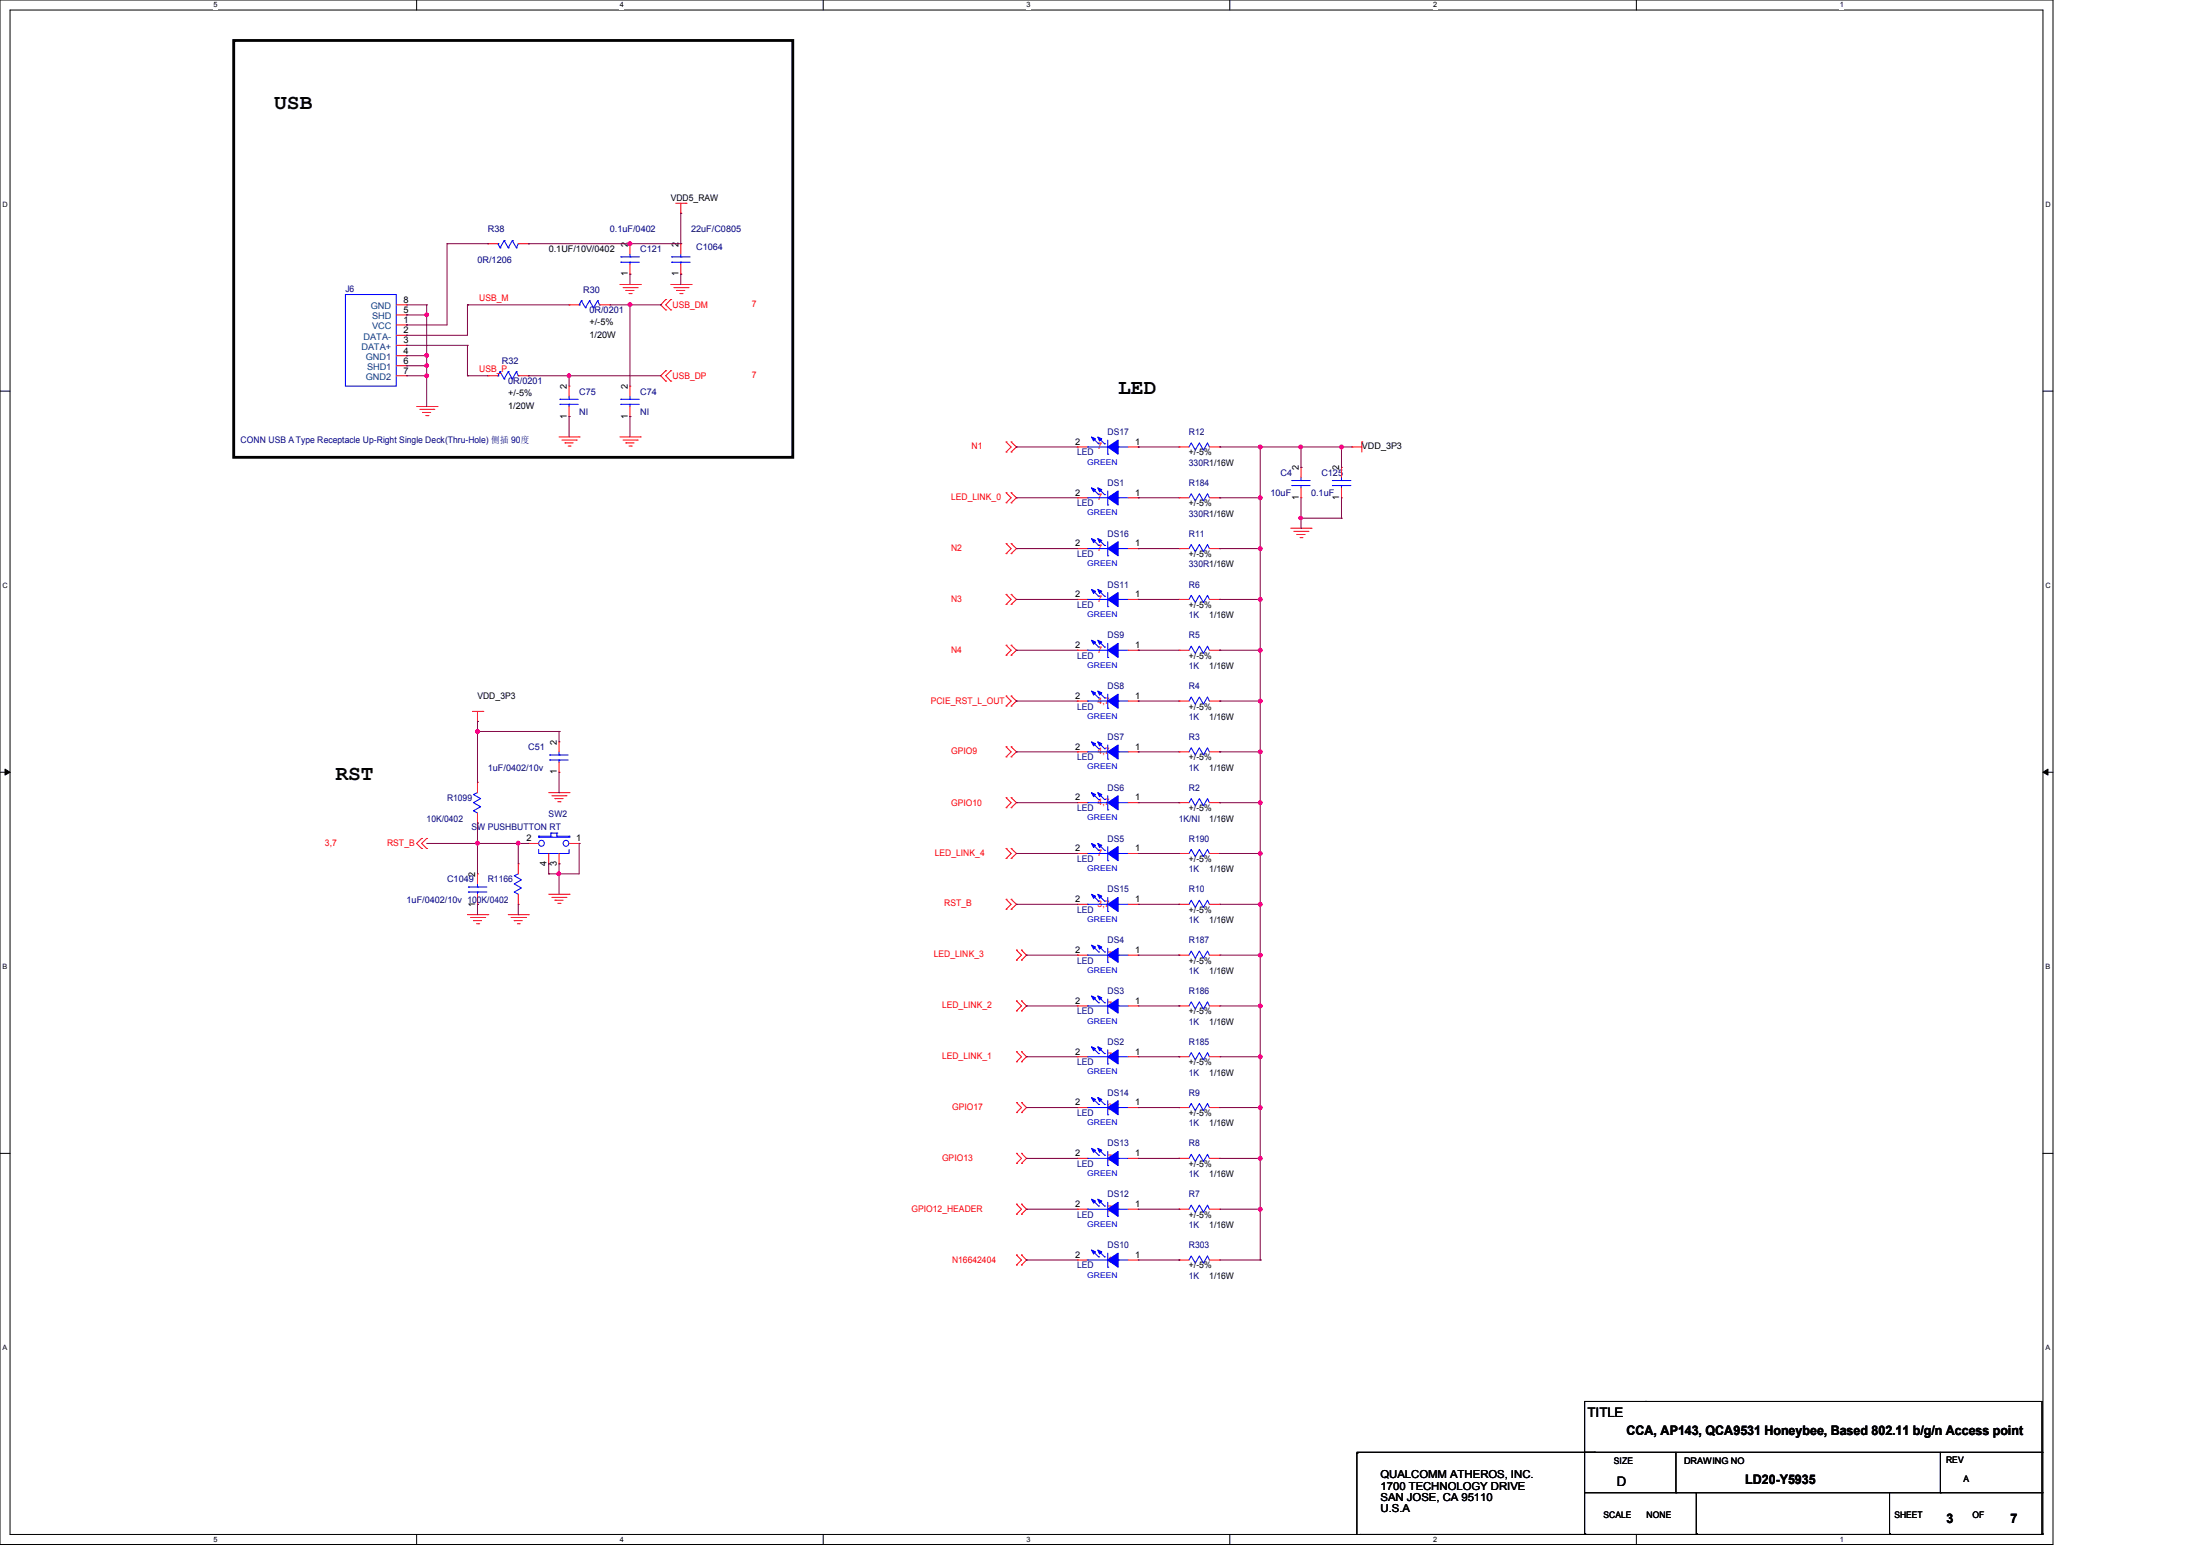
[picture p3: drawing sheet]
<svg xmlns="http://www.w3.org/2000/svg" width="297mm" height="210mm" viewBox="0 0 297 210" stroke-linecap="round" stroke-linejoin="round" font-family="sans-serif">
<path d="M0 0h277v208.4h-277zM1.4 1.4h274.3v205.7h-274.3z" fill="none" stroke="#000" stroke-width=".13"/>
<g fill="#fff">
<path d="M28.8 .1h.5v1.1h-.5z"/>
<path d="M28.8 207.2h.5v1.1h-.5z"/>
</g>
<path d="M56.2 0v1.4M56.2 207.1v1.3" fill="none" stroke="#000" stroke-width=".13"/>
<g fill="#fff">
<path d="M83.7 .1h.5v1.1h-.5z"/>
<path d="M83.7 207.2h.5v1.1h-.5z"/>
</g>
<path d="M111.1 0v1.4M111.1 207.1v1.3" fill="none" stroke="#000" stroke-width=".13"/>
<g fill="#fff">
<path d="M138.5 .1h.6v1.1h-.6z"/>
<path d="M138.5 207.2h.6v1.1h-.6z"/>
</g>
<path d="M165.9 0v1.4M165.9 207.1v1.3" fill="none" stroke="#000" stroke-width=".13"/>
<g fill="#fff">
<path d="M193.4 .1h.5v1.1h-.5z"/>
<path d="M193.4 207.2h.5v1.1h-.5z"/>
</g>
<path d="M220.8 0v1.4M220.8 207.1v1.3" fill="none" stroke="#000" stroke-width=".13"/>
<g fill="#fff">
<path d="M248.2 .1h.6v1.1h-.6z"/>
<path d="M248.2 207.2h.6v1.1h-.6z"/>
<path d="M.3 27.1h.8v1.1h-.8z"/>
<path d="M276 27.1h.7v1.1h-.7z"/>
<path d="M.3 78.5h.8v1.1h-.8z"/>
<path d="M276 78.5h.7v1.1h-.7z"/>
</g>
<path d="M0 52.8h1.4M275.7 52.8h1.3" fill="none" stroke="#000" stroke-width=".13"/>
<g fill="#fff">
<path d="M.3 129.9h.7v1.1h-.7z"/>
<path d="M276 129.9h.6v1.1h-.6z"/>
</g>
<path d="M0 104.2h1.4M275.7 104.2h1.3" fill="none" stroke="#000" stroke-width=".13"/>
<path d="M.7 103.8l.7 .4-.7 .4zM275.7 104.2l.7-.4v.8z" fill="#000" stroke="#000" stroke-width=".13"/>
<g fill="#fff">
<path d="M.3 181.4h.7v1.1h-.7z"/>
<path d="M276 181.4h.6v1.1h-.6z"/>
</g>
<g fill="none" stroke="#000" stroke-width=".13">
<path d="M0 155.7h1.4M275.7 155.7h1.3M183.1 196.1h.1M183.1 196h92.4M183.1 196.1v11M215.2 196h.1M222 189.1h.1M226.1 196v5.5M261.8 196v5.5M275.5 196h.1M183.5 207.1h.1M183.5 207.1h92.2"/>
<path d="M213.8 207h.1M213.8 207v-17.9h61.7v17.9M213.8 201.5h61.7M214 207.1h.1M226.1 201.5h.1M228.9 207h.1M228.9 201.5v5.5M255 207h.1M255 201.5v5.5M261.8 201.5h.1M275.5 207h.1M275.5 201.5h.1"/>
</g>
<path d="M31.5 5.5h75.5v56.2h-75.5z" fill="none" stroke="#000" stroke-width=".38"/>
<g fill="none" stroke="#f00" stroke-width=".13">
<path d="M65.8 32.9h.1M65.8 32.9h1.4M69.9 32.9h1.4M71.3 32.9h.1M83.7 38.4h2.7M84.1 38.8h1.9M84.5 39.2h.1M84.5 39.2h1.1M84.9 39.6h.3M85 37h.1M85 32.9h.1M85 32.9v1.4"/>
<path d="M85 35.6v1.4M85.2 39.6h.1M86 38.8h.1M86.4 38.4h.1M90.5 38.4h2.8M90.9 38.8h1.9M91.2 27.4h1.4M91.3 39.2h.1M91.3 39.2h1.1M91.7 39.6h.3M91.9 28.8h.1M91.9 37h.1"/>
<path d="M91.9 32.9h.1M91.9 27.4v1.4M91.9 32.9v1.4M91.9 35.6v1.4M92 39.6h.1M92.6 27.4h.1M92.8 38.8h.1M93.3 38.4h.1M53.5 50.7h1.4M53.5 41.1h1.4M53.5 43.9h1.4M53.5 46.6h1.4"/>
<path d="M53.5 45.3h1.4M53.5 48h1.4M53.5 42.5h1.4M53.5 49.4h1.4M54.9 43.9h.1M54.9 46.6h.1M54.9 45.3h.1M54.9 48h.1M54.9 42.5h.1M54.9 49.4h.1M54.9 50.7h.1M54.9 41.1h.1"/>
<path d="M56.2 54.9h2.8M56.6 55.2h1.9M57 55.7h.1M57 55.7h1.1M57.4 56.1h.3M57.7 56.1h.1M58.5 55.2h.1M59 54.9h.1M65.8 50.7h.1M65.8 50.7h1.4M69.9 50.7h1.4M71.3 50.7h.1"/>
<path d="M75.4 59h2.7M75.8 59.4h2M76.2 59.8h.1M76.2 59.8h1.1M76.8 56.2h.1M76.8 52.1h.1M76.8 41.1h.1M76.8 52.1v1.4M76.8 54.9v1.3M76.8 41.1h1.3M77.8 59.4h.1M78.1 59h.1"/>
<path d="M80.9 41.1h1.4M82.3 41.1h.1M83.7 59h2.7M84.1 59.4h1.9M84.5 59.8h.1M84.5 59.8h1.1M85 56.2h.1M85 52.1h.1M85 52.1v1.4M85 54.9v1.3M86 59.4h.1M86.4 59h.1"/>
<path d="M89.8 40.4h.1M89.8 41.8h.1M89.8 50h.1M89.8 51.4h.1M89.8 40.4l-.6 .7 .6 .7M89.8 50l-.6 .7 .6 .7M90.5 41.8h.1M90.5 40.4h.1M90.5 51.4h.1M90.5 50h.1M90.5 40.4l-.7 .7 .7 .7M90.5 50l-.7 .7 .7 .7"/>
<path d="M135.8 59.6h.1M135.8 59.6l.6 .7-.6 .7M136.4 59.6h.1M136.4 59.6l.8 .7-.8 .7M183.8 59.6h.1M183.8 59.6v1.4M76.7 60.2h.2M76.9 60.2h.1M84.9 60.2h.3M85.2 60.2h.1M135.8 61h.1M135.8 66.5h.1"/>
<path d="M135.8 67.9h.1M135.8 73.4h.1M135.8 74.7h.1M135.8 66.5l.6 .7-.6 .7M135.8 73.4l.6 .6-.6 .7M136.4 61h.1M136.4 67.9h.1M136.4 66.5h.1M136.4 74.7h.1M136.4 73.4h.1M136.4 66.5l.8 .7-.8 .7M136.4 73.4l.8 .6-.8 .7"/>
<path d="M145.4 67.2h.1M145.4 60.3h.1M145.4 74h.1M145.4 60.3h1.3M145.4 67.2h1.3M145.4 74h1.3M152.2 60.3h1.4M152.2 67.2h1.4M152.2 74h1.4M153.6 67.2h.1M153.6 60.3h.1M153.6 74h.1"/>
<path d="M159.1 74h.1M159.1 60.3h.1M159.1 67.2h.1M159.1 60.3h1.3M159.1 67.2h1.3M159.1 74h1.3M163.2 60.3h1.4M163.2 67.2h1.4M163.2 74h1.4M164.6 74h.1M164.6 60.3h.1M164.6 67.2h.1"/>
<path d="M174.2 71.3h2.7M174.6 71.7h1.9M175 72.1h.1M175 72.1h1.1M175.4 72.6h.3M175.6 67.2h.1M175.6 63.1h.1M175.6 63.1v1.3M175.6 65.8v1.4M175.7 72.6h.1M176.5 71.7h.1M176.9 71.3h.1"/>
<path d="M181 67.2h.1M181 63.1h.1M181 63.1v1.3M181 65.8v1.4M182.4 60.3h.1M182.4 60.3h1.4M63.8 96h1.4M64.4 97.4h.1M64.4 96v1.4M65.2 96h.1M135.8 80.2h.1M135.8 81.6h.1"/>
<path d="M135.8 87.1h.1M135.8 88.4h.1M135.8 95.3h.1M135.8 93.9h.1M135.8 80.2l.6 .7-.6 .7M135.8 87.1l.6 .7-.6 .6M135.8 93.9l.6 .7-.6 .7M136.4 81.6h.1M136.4 80.2h.1M136.4 88.4h.1M136.4 87.1h.1M136.4 93.9h.1"/>
<path d="M136.4 95.3h.1M136.4 80.2l.8 .7-.8 .7M136.4 87.1l.8 .7-.8 .6M136.4 93.9l.8 .7-.8 .7M145.4 80.9h.1M145.4 94.6h.1M145.4 87.8h.1M145.4 94.6h1.3M145.4 80.9h1.3M145.4 87.8h1.3M152.2 94.6h1.4M152.2 80.9h1.4"/>
<path d="M152.2 87.8h1.4M153.6 80.9h.1M153.6 94.6h.1M153.6 87.8h.1M159.1 94.6h.1M159.1 87.8h.1M159.1 80.9h.1M159.1 94.6h1.3M159.1 80.9h1.3M159.1 87.8h1.3M163.2 94.6h1.4M163.2 80.9h1.4"/>
<path d="M163.2 87.8h1.4M164.6 94.6h.1M164.6 87.8h.1M164.6 80.9h.1M56.9 113.2h.1M56.9 114.5h.1M56.9 113.2l-.7 .6 .7 .7M57.6 113.2h.1M57.6 114.5h.1M57.6 113.2l-.7 .6 .7 .7M64.4 105.6h.1M64.4 111.1h.1"/>
<path d="M64.4 117.9h.1M64.4 105.6v1.4M64.4 109.7v1.4M64.4 117.9v1.4M69.9 116.6h.1M69.9 116.6v1.3M71.3 113.8h.1M71.3 113.8h1.4M74 116.6h.1M74 107h2.8M74 115.2v1.4M74.5 107.4h1.9"/>
<path d="M74.9 107.8h.1M74.9 107.8h1.1M75.3 108.2h.3M75.4 116.6h.1M75.4 104.2h.1M75.4 100.1h.1M75.4 100.1v1.4M75.4 102.9v1.3M75.4 115.2v1.4M75.6 108.2h.1M76.4 107.4h.1M76.8 107h.1"/>
<path d="M76.8 113.8h1.3M78.1 113.8h.1M135.8 100.8h.1M135.8 102.2h.1M135.8 109h.1M135.8 107.7h.1M135.8 114.5h.1M135.8 115.9h.1M135.8 100.8l.6 .7-.6 .7M135.8 107.7l.6 .6-.6 .7M135.8 114.5l.6 .7-.6 .7M136.4 102.2h.1"/>
<path d="M136.4 100.8h.1M136.4 107.7h.1M136.4 109h.1M136.4 115.9h.1M136.4 114.5h.1M136.4 100.8l.8 .7-.8 .7M136.4 107.7l.8 .6-.8 .7M136.4 114.5l.8 .7-.8 .7M145.4 108.3h.1M145.4 101.5h.1M145.4 115.2h.1M145.4 108.3h1.3"/>
<path d="M145.4 101.5h1.3M145.4 115.2h1.3M152.2 108.3h1.4M152.2 101.5h1.4M152.2 115.2h1.4M153.6 108.3h.1M153.6 101.5h.1M153.6 115.2h.1M159.1 101.5h.1M159.1 108.3h.1M159.1 115.2h.1M159.1 108.3h1.3"/>
<path d="M159.1 101.5h1.3M159.1 115.2h1.3M163.2 108.3h1.4M163.2 101.5h1.4M163.2 115.2h1.4M164.6 101.5h.1M164.6 108.3h.1M164.6 115.2h.1M63.1 123.4h2.7M63.5 123.8h1.9M63.9 124.2h.1M63.9 124.2h1.1"/>
<path d="M64.3 124.7h.3M64.4 122h.1M64.4 120.7v1.3M64.6 124.7h.1M65.4 123.8h.1M65.8 123.4h.1M68.6 123.4h2.7M69 123.8h1.9M69.4 124.2h.1M69.4 124.2h1.1M69.8 124.7h.3M69.9 122h.1"/>
<path d="M69.9 120.7v1.3M70.1 124.7h.1M70.9 123.8h.1M71.3 123.4h.1M74 120.7h2.8M74.5 121.1h1.9M74.9 121.5h.1M74.9 121.5h1.1M75.3 121.9h.3M75.6 121.9h.1M76.4 121.1h.1M76.8 120.7h.1"/>
<path d="M135.8 121.4h.1M135.8 122.7h.1M135.8 121.4l.6 .6-.6 .7M136.4 122.7h.1M136.4 121.4h.1M136.4 121.4l.8 .6-.8 .7M137.2 128.2h.1M137.2 129.6h.1M137.2 135.1h.1M137.2 136.4h.1M137.2 128.2l.6 .7-.6 .7M137.2 135.1l.6 .7-.6 .6"/>
<path d="M137.8 129.6h.1M137.8 128.2h.1M137.8 136.4h.1M137.8 135.1h.1M137.8 128.2l.7 .7-.7 .7M137.8 135.1l.7 .7-.7 .6M145.4 122h.1M145.4 135.8h.1M145.4 128.9h.1M145.4 122h1.3M145.4 135.8h1.3M145.4 128.9h1.3"/>
<path d="M152.2 122h1.4M152.2 135.8h1.4M152.2 128.9h1.4M153.6 122h.1M153.6 135.8h.1M153.6 128.9h.1M159.1 135.8h.1M159.1 128.9h.1M159.1 122h.1M159.1 122h1.3M159.1 135.8h1.3M159.1 128.9h1.3"/>
<path d="M163.2 122h1.4M163.2 135.8h1.4M163.2 128.9h1.4M164.6 135.8h.1M164.6 128.9h.1M164.6 122h.1M137.2 141.9h.1M137.2 143.3h.1M137.2 148.8h.1M137.2 150.2h.1M137.2 155.7h.1M137.2 157h.1"/>
<path d="M137.2 141.9l.6 .7-.6 .7M137.2 148.8l.6 .7-.6 .7M137.2 155.7l.6 .6-.6 .7M137.8 143.3h.1M137.8 141.9h.1M137.8 150.2h.1M137.8 148.8h.1M137.8 157h.1M137.8 155.7h.1M137.8 141.9l.7 .7-.7 .7M137.8 148.8l.7 .7-.7 .7M137.8 155.7l.7 .6-.7 .7"/>
<path d="M145.4 149.5h.1M145.4 156.3h.1M145.4 142.6h.1M145.4 149.5h1.3M145.4 156.3h1.3M145.4 142.6h1.3M152.2 149.5h1.4M152.2 156.3h1.4M152.2 142.6h1.4M153.6 149.5h.1M153.6 156.3h.1M153.6 142.6h.1"/>
<path d="M159.1 149.5h.1M159.1 156.3h.1M159.1 142.6h.1M159.1 149.5h1.3M159.1 156.3h1.3M159.1 142.6h1.3M163.2 149.5h1.4M163.2 156.3h1.4M163.2 142.6h1.4M164.6 149.5h.1M164.6 156.3h.1M164.6 142.6h.1"/>
<path d="M137.2 162.5h.1M137.2 163.9h.1M137.2 169.4h.1M137.2 170.7h.1M137.2 162.5l.6 .7-.6 .7M137.2 169.4l.6 .7-.6 .6M137.8 163.9h.1M137.8 162.5h.1M137.8 170.7h.1M137.8 169.4h.1M137.8 162.5l.7 .7-.7 .7M137.8 169.4l.7 .7-.7 .6"/>
<path d="M145.4 170.1h.1M145.4 163.2h.1M145.4 170.1h1.3M145.4 163.2h1.3M152.2 170.1h1.4M152.2 163.2h1.4M153.6 170.1h.1M153.6 163.2h.1M159.1 170.1h.1M159.1 163.2h.1M159.1 170.1h1.3M159.1 163.2h1.3"/>
<path d="M163.2 170.1h1.4M163.2 163.2h1.4M164.6 170.1h.1M164.6 163.2h.1"/>
</g>
<g fill="none" stroke="#00f" stroke-width=".13">
<path d="M46.6 39.8h6.9v12.3h-6.9zM67.2 32.9h.1M67.2 32.9l.3 .5M67.5 33.4h.1M68 32.5h.1M68 32.5l-.5 .9M68 32.5l.6 .9M68.6 33.4h.1M69.1 32.5h.1M69.1 32.5l-.5 .9M69.1 32.5l.6 .9M69.7 33.4h.1"/>
<path d="M69.9 32.9h.1M69.9 32.9l-.2 .5M83.8 34.7h.1M83.8 35.4h.1M83.8 34.7h2.5M83.8 35.4h2.5M85 35.4h.1M85 34.7h.1M85 34.3v.4M85 35.4v.2M90.6 34.7h.1M90.6 35.4h.1"/>
<path d="M90.6 34.7h2.5M90.6 35.4h2.5M91.9 35.4h.1M91.9 34.7h.1M91.9 34.3v.4M91.9 35.4v.2M67.2 50.7h.1M67.5 50.2h.1M67.5 50.2l-.3 .5M67.5 50.2l.5 .9M68 51.1h.1M68.6 50.2h.1"/>
<path d="M68.6 50.2l-.6 .9M68.6 50.2l.5 .9M69.1 51.1h.1M69.7 50.2h.1M69.7 50.2l-.6 .9M69.7 50.2l.2 .5M69.9 50.7h.1M75.6 53.9h.1M75.6 54.6h.1M75.6 53.9h2.4M75.6 54.6h2.4M76.8 54.6h.1"/>
<path d="M76.8 53.9h.1M76.8 53.5v.4M76.8 54.6v.3M78.1 41.1h.1M78.4 40.6h.1M78.4 40.6l-.3 .5M78.4 40.6l.6 .9M79 41.5h.1M79.5 40.6h.1M79.5 40.6l-.5 .9M79.5 40.6l.6 .9M80.1 41.5h.1"/>
<path d="M80.6 40.6h.1M80.6 40.6l-.5 .9M80.6 40.6l.3 .5M80.9 41.1h.1M83.8 53.9h.1M83.8 54.6h.1M83.8 53.9h2.5M83.8 54.6h2.5M85 54.6h.1M85 53.9h.1M85 53.5v.4M85 54.6v.3"/>
<path d="M147.4 59.1l.9 .8M148.3 59.9h.1M148.3 59.1l.8 .8M149.1 59.9h.1M149.5 59.4v1.9M146.7 67.2h.1M146.7 60.3h.1M146.7 74h.1M146.7 67.2h2.8M146.7 60.3h2.8M146.7 74h2.8M147.4 79.7l.9 .8"/>
<path d="M147.4 66l.9 .8M147.4 72.8l.9 .8M148.3 66.8h.1M148.3 73.6h.1M148.3 79.7l.8 .8M148.3 66l.8 .8M148.3 72.8l.8 .8M149.1 66.8h.1M149.1 73.6h.1M149.5 68.2h.1M149.5 61.3h.1M149.5 75h.1"/>
<path d="M149.5 66.3v1.9M149.5 73.1v1.9M149.5 80v1.9M150.9 67.2h.1M150.9 60.3h.1M150.9 74h.1M150.9 67.2h1.3M150.9 60.3h1.3M150.9 74h1.3M160.4 74l.3-.5 .6 1 .5-1 .6 1 .5-1 .3 .5M160.4 60.3l.3-.5 .6 .9 .5-.9 .6 .9 .5-.9 .3 .5M160.4 67.2l.3-.6 .6 1 .5-1 .6 1 .5-1 .3 .6"/>
<path d="M174.3 64.9h.1M174.3 65.5h.1M174.3 64.9h2.5M174.3 65.5h2.5M175.6 65.5h.1M175.6 64.9h.1M175.6 64.4v.5M175.6 65.5v.3M179.8 64.9h.1M179.8 65.5h.1M179.8 64.9h2.5M179.8 65.5h2.5"/>
<path d="M181 65.5h.1M181 64.9h.1M181 64.4v.5M181 65.5v.3M146.7 80.9h.1M146.7 94.6h.1M146.7 87.8h.1M146.7 80.9h2.8M146.7 94.6h2.8M146.7 87.8h2.8M147.4 93.4l.9 .8M147.4 86.5l.9 .8"/>
<path d="M148.3 80.5h.1M148.3 94.2h.1M148.3 87.3h.1M148.3 93.4l.8 .8M148.3 86.5l.8 .8M149.1 80.5h.1M149.1 94.2h.1M149.1 87.3h.1M149.5 81.9h.1M149.5 95.6h.1M149.5 88.7h.1M149.5 86.8v1.9"/>
<path d="M149.5 93.7v1.9M150.9 80.9h.1M150.9 94.6h.1M150.9 87.8h.1M150.9 80.9h1.3M150.9 94.6h1.3M150.9 87.8h1.3M160.4 94.6l.3-.5 .6 .9 .5-.9 .6 .9 .5-.9 .3 .5M160.4 87.8l.3-.6 .6 1 .5-1 .6 1 .5-1 .3 .6M160.4 80.9l.3-.6 .6 1 .5-1 .6 1 .5-1 .3 .6M63.2 119.7h.1M63.2 119.7h2.5"/>
<path d="M64.4 107l-.5 .2 1 .6-1 .5 1 .6-1 .5 .5 .3M64.4 119.7h.1M64.4 119.3v.4M69.9 117.9l-.5 .3 1 .5-1 .6 1 .5-1 .6 .5 .3M72.7 113h.1M72.7 112.9h.1M72.7 114.6v.6h4.1v-.6M72.7 113h4.1M72.7 112.9v.1M72.7 112.9h1.6M74.2 101.9h.1M74.2 102.6h.1"/>
<path d="M74.2 101.9h2.5M74.2 102.6h2.5M74.3 112.9h.1M74.3 112.4h.1M74.3 112.4v.5M74.3 112.4h.8M75.1 112.4h.1M75.1 112.9h.1M75.1 112.9h1.7M75.1 112.4v.5M75.4 102.6h.1M75.4 101.9h.1"/>
<path d="M75.4 101.5v.4M75.4 102.6v.3M76.8 112.9h.1M76.8 113h.1M76.8 112.9v.1M146.7 108.3h.1M146.7 101.5h.1M146.7 115.2h.1M146.7 108.3h2.8M146.7 101.5h2.8M146.7 115.2h2.8M147.4 107.1l.9 .8"/>
<path d="M147.4 100.2l.9 .8M147.4 114l.9 .8M148.3 107.9h.1M148.3 101h.1M148.3 114.8h.1M148.3 107.1l.8 .8M148.3 100.2l.8 .8M148.3 114l.8 .8M149.1 107.9h.1M149.1 101h.1M149.1 114.8h.1M149.5 109.3h.1"/>
<path d="M149.5 102.4h.1M149.5 116.2h.1M149.5 100.5v1.9M149.5 107.4v1.9M149.5 114.3v1.9M150.9 108.3h.1M150.9 101.5h.1M150.9 115.2h.1M150.9 108.3h1.3M150.9 101.5h1.3M150.9 115.2h1.3M160.4 101.5l.3-.6 .6 1 .5-1 .6 1 .5-1 .3 .6"/>
<path d="M160.4 108.3l.3-.5 .6 1 .5-1 .6 1 .5-1 .3 .5M160.4 115.2l.3-.6 .6 1 .5-1 .6 1 .5-1 .3 .6M63.2 120.4h.1M63.2 120.4h2.5M64.4 120.4h.1M64.4 120.4v.3M146.7 122h.1M146.7 135.8h.1M146.7 128.9h.1M146.7 122h2.8M146.7 135.8h2.8M146.7 128.9h2.8"/>
<path d="M147.4 120.8l.9 .8M147.4 134.5l.9 .8M147.4 127.7l.9 .8M148.3 121.6h.1M148.3 135.3h.1M148.3 128.5h.1M148.3 120.8l.8 .8M148.3 134.5l.8 .8M148.3 127.7l.8 .8M149.1 121.6h.1M149.1 135.3h.1M149.1 128.5h.1"/>
<path d="M149.5 123h.1M149.5 136.7h.1M149.5 129.9h.1M149.5 121.1v1.9M149.5 128v1.9M149.5 134.8v1.9M150.9 122h.1M150.9 135.8h.1M150.9 128.9h.1M150.9 122h1.3M150.9 135.8h1.3M150.9 128.9h1.3"/>
<path d="M160.4 135.8l.3-.6 .6 1 .5-1 .6 1 .5-1 .3 .6M160.4 128.9l.3-.5 .6 .9 .5-.9 .6 .9 .5-.9 .3 .5M160.4 122l.3-.5 .6 1 .5-1 .6 1 .5-1 .3 .5M146.7 149.5h.1M146.7 156.3h.1M146.7 142.6h.1M146.7 149.5h2.8M146.7 156.3h2.8M146.7 142.6h2.8M147.4 148.3l.9 .8M147.4 155.1l.9 .8M147.4 141.4l.9 .8"/>
<path d="M148.3 149.1h.1M148.3 155.9h.1M148.3 142.2h.1M148.3 148.3l.8 .8M148.3 155.1l.8 .8M148.3 141.4l.8 .8M149.1 149.1h.1M149.1 155.9h.1M149.1 142.2h.1M149.5 150.5h.1M149.5 157.3h.1M149.5 143.6h.1"/>
<path d="M149.5 141.7v1.9M149.5 148.5v2M149.5 155.4v1.9M150.9 149.5h.1M150.9 156.3h.1M150.9 142.6h.1M150.9 149.5h1.3M150.9 156.3h1.3M150.9 142.6h1.3M160.4 149.5l.3-.6 .6 1 .5-1 .6 1 .5-1 .3 .6M160.4 156.3l.3-.5 .6 1 .5-1 .6 1 .5-1 .3 .5M160.4 142.6l.3-.5 .6 .9 .5-.9 .6 .9 .5-.9 .3 .5"/>
<path d="M146.7 170.1h.1M146.7 163.2h.1M146.7 170.1h2.8M146.7 163.2h2.8M147.4 168.8l.9 .8M147.4 162l.9 .8M148.3 169.6h.1M148.3 162.8h.1M148.3 168.8l.8 .8M148.3 162l.8 .8M149.1 169.6h.1M149.1 162.8h.1"/>
<path d="M149.5 171h.1M149.5 164.2h.1M149.5 162.3v1.9M149.5 169.1v1.9M150.9 170.1h.1M150.9 163.2h.1M150.9 170.1h1.3M150.9 163.2h1.3M160.4 170.1l.3-.6 .6 1 .5-1 .6 1 .5-1 .3 .6M160.4 163.2l.3-.6 .6 1 .5-1 .6 1 .5-1 .3 .6"/>
<circle cx="73.1" cy="113.8" r=".39"/>
<circle cx="76.4" cy="113.8" r=".39"/>
</g>
<g fill="#00f" stroke="#00f" stroke-width=".13">
<path d="M149.5 149.5l1.4-1v2z" fill-rule="evenodd"/>
<path d="M147.3 148.1l.5 .3-.2 .3z" fill-rule="evenodd"/>
<path d="M148.1 148.1l.6 .3-.3 .3z" fill-rule="evenodd"/>
<path d="M149.5 80.9l1.4-.9v1.9z" fill-rule="evenodd"/>
<path d="M147.3 79.5l.5 .3-.2 .3z" fill-rule="evenodd"/>
<path d="M148.1 79.5l.6 .3-.3 .3z" fill-rule="evenodd"/>
<path d="M149.5 170.1l1.4-1v1.9z" fill-rule="evenodd"/>
<path d="M147.3 168.7l.5 .3-.2 .2z" fill-rule="evenodd"/>
<path d="M148.1 168.7l.6 .3-.3 .2z" fill-rule="evenodd"/>
<path d="M149.5 94.6l1.4-.9v1.9z" fill-rule="evenodd"/>
<path d="M147.3 93.3l.5 .2-.2 .3z" fill-rule="evenodd"/>
<path d="M148.1 93.3l.6 .2-.3 .3z" fill-rule="evenodd"/>
<path d="M149.5 163.2l1.4-.9v1.9z" fill-rule="evenodd"/>
<path d="M147.3 161.8l.5 .3-.2 .3z" fill-rule="evenodd"/>
<path d="M148.1 161.8l.6 .3-.3 .3z" fill-rule="evenodd"/>
<path d="M149.5 108.3l1.4-.9v1.9z" fill-rule="evenodd"/>
<path d="M147.3 107l.5 .2-.2 .3z" fill-rule="evenodd"/>
<path d="M148.1 107l.6 .2-.3 .3z" fill-rule="evenodd"/>
<path d="M149.5 67.2l1.4-.9v1.9z" fill-rule="evenodd"/>
<path d="M147.3 65.8l.5 .3-.2 .3z" fill-rule="evenodd"/>
<path d="M148.1 65.8l.6 .3-.3 .3z" fill-rule="evenodd"/>
<path d="M149.5 60.3l1.4-.9v1.9z" fill-rule="evenodd"/>
<path d="M147.3 59l.5 .2-.2 .3z" fill-rule="evenodd"/>
<path d="M148.1 59l.6 .2-.3 .3z" fill-rule="evenodd"/>
<path d="M149.5 122l1.4-.9v1.9z" fill-rule="evenodd"/>
<path d="M147.3 120.7l.5 .2-.2 .3z" fill-rule="evenodd"/>
<path d="M148.1 120.7l.6 .2-.3 .3z" fill-rule="evenodd"/>
<path d="M149.5 156.3l1.4-.9v1.9z" fill-rule="evenodd"/>
<path d="M147.3 155l.5 .2-.2 .3z" fill-rule="evenodd"/>
<path d="M148.1 155l.6 .2-.3 .3z" fill-rule="evenodd"/>
<path d="M149.5 101.5l1.4-1v1.9z" fill-rule="evenodd"/>
<path d="M147.3 100.1l.5 .3-.2 .3z" fill-rule="evenodd"/>
<path d="M148.1 100.1l.6 .3-.3 .3z" fill-rule="evenodd"/>
<path d="M149.5 135.8l1.4-1v1.9z" fill-rule="evenodd"/>
<path d="M147.3 134.4l.5 .3-.2 .3z" fill-rule="evenodd"/>
<path d="M148.1 134.4l.6 .3-.3 .3z" fill-rule="evenodd"/>
<path d="M149.5 74l1.4-.9v1.9z" fill-rule="evenodd"/>
<path d="M147.3 72.7l.5 .2-.2 .3z" fill-rule="evenodd"/>
<path d="M148.1 72.7l.6 .2-.3 .3z" fill-rule="evenodd"/>
<path d="M149.5 87.8l1.4-1v1.9z" fill-rule="evenodd"/>
<path d="M147.3 86.4l.5 .3-.2 .3z" fill-rule="evenodd"/>
<path d="M148.1 86.4l.6 .3-.3 .3z" fill-rule="evenodd"/>
<path d="M149.5 142.6l1.4-.9v1.9z" fill-rule="evenodd"/>
<path d="M147.3 141.3l.5 .2-.2 .3z" fill-rule="evenodd"/>
<path d="M148.1 141.3l.6 .2-.3 .3z" fill-rule="evenodd"/>
<path d="M149.5 115.2l1.4-.9v1.9z" fill-rule="evenodd"/>
<path d="M147.3 113.8l.5 .3-.2 .3z" fill-rule="evenodd"/>
<path d="M148.1 113.8l.6 .3-.3 .3z" fill-rule="evenodd"/>
<path d="M149.5 128.9l1.4-.9v1.9z" fill-rule="evenodd"/>
<path d="M147.3 127.6l.5 .2-.2 .3z" fill-rule="evenodd"/>
<path d="M148.1 127.6l.6 .2-.3 .3z" fill-rule="evenodd"/>
</g>
<g fill="none" stroke="#800040" stroke-width=".13">
<path d="M60.3 32.9h.1M60.3 32.9v11h-5.4M60.3 32.9h5.5M65.8 32.9h.1M71.3 32.9h.1M71.3 32.9h20.6M85 37h.1M85 37v1.4M91.9 28.8h.1M91.9 37h.1M91.9 32.9h.1M91.9 28.8v4.1"/>
<path d="M91.9 37v1.4M54.9 45.3h.1M54.9 46.6h.1M54.9 42.5h.1M54.9 48h.1M54.9 49.4h.1M54.9 43.9h.1M54.9 46.6h8.2M54.9 42.5h2.7M54.9 48h2.7M54.9 49.4h2.7M54.9 41.1h2.7"/>
<path d="M54.9 50.7h2.7M57.6 48h.1M57.6 42.5h.1M57.6 50.7h.1M57.6 49.4h.1M57.6 41.1h.1M57.6 41.1v13.8M63.1 41.1h.1M63.1 46.6h.1M63.1 50.7h.1M63.1 41.1v4.2h-8.2M63.1 46.6v4.1"/>
<path d="M63.1 41.1h13.7M63.1 50.7h2.7M71.3 50.7h.1M71.3 50.7h17.9M76.8 56.2h.1M76.8 50.7h.1M76.8 50.7v1.4M76.8 56.2v2.8M82.3 41.1h6.9M85 41.1h.1M85 56.2h.1M85 41.1v11"/>
<path d="M85 56.2v2.8M89.2 41.1h.1M137.2 74h.1M137.2 67.2h.1M137.2 60.3h.1M137.2 60.3h8.2M137.2 74h8.2M137.2 67.2h8.2M153.6 74h.1M153.6 67.2h.1M153.6 60.3h.1M153.6 60.3h5.5"/>
<path d="M153.6 74h5.5M153.6 67.2h5.5M164.6 74h.1M164.6 67.2h.1M164.6 60.3h.1M164.6 60.3h17.8M164.6 74h5.5M164.6 67.2h5.5M170.1 74h.1M170.1 67.2h.1M170.1 60.3h.1M170.1 60.3v109.8"/>
<path d="M175.6 69.9h.1M175.6 63.1h.1M175.6 60.3h.1M175.6 71.3h.1M175.6 60.3v2.8M175.6 67.2v4.1M175.6 69.9h5.4M181 60.3h.1M181 69.9h.1M181 60.3v2.8M181 67.2v2.7M64.4 98.7h.1"/>
<path d="M64.4 97.4h.1M64.4 97.4v8.2M64.4 98.7h11M75.4 98.7h.1M75.4 98.7v1.4M137.2 94.6h.1M137.2 87.8h.1M137.2 80.9h.1M137.2 94.6h8.2M137.2 87.8h8.2M137.2 80.9h8.2M153.6 94.6h.1"/>
<path d="M153.6 87.8h.1M153.6 80.9h.1M153.6 94.6h5.5M153.6 87.8h5.5M153.6 80.9h5.5M164.6 94.6h.1M164.6 87.8h.1M164.6 80.9h.1M164.6 94.6h5.5M164.6 87.8h5.5M164.6 80.9h5.5M170.1 94.6h.1"/>
<path d="M170.1 87.8h.1M170.1 80.9h.1M57.6 113.8h13.7M64.4 113.8h.1M64.4 111.1h.1M64.4 111.1v6.8M69.9 113.8h.1M69.9 113.8v2.8M74 116.6h.1M74 117.9h.1M74 116.6v1.3M75.4 117.9h.1"/>
<path d="M75.4 116.6h.1M75.4 107h.1M75.4 104.2v2.8M75.4 116.6v4.1M78.1 113.8h.1M78.1 113.8v4.1h-4.1M137.2 101.5h.1M137.2 108.3h.1M137.2 115.2h.1M137.2 108.3h8.2M137.2 101.5h8.2M137.2 115.2h8.2"/>
<path d="M153.6 101.5h.1M153.6 108.3h5.5M153.6 101.5h5.5M153.6 115.2h5.5M159.1 108.3h.1M159.1 115.2h.1M164.6 108.3h.1M164.6 101.5h.1M164.6 108.3h5.5M164.6 101.5h5.5M164.6 115.2h5.5M170.1 101.5h.1"/>
<path d="M170.1 115.2h.1M170.1 108.3h.1M64.4 122h.1M64.4 122v1.4M69.9 123.4h.1M69.9 122v1.4M137.2 122h.1M137.2 122h8.2M138.5 128.9h.1M138.5 135.8h.1M138.5 128.9h6.9M138.5 135.8h6.9"/>
<path d="M153.6 122h5.5M153.6 128.9h5.5M153.6 135.8h5.5M159.1 122h.1M159.1 128.9h.1M159.1 135.8h.1M164.6 122h5.5M164.6 128.9h5.5M164.6 135.8h5.5M170.1 122h.1M170.1 128.9h.1M170.1 135.8h.1"/>
<path d="M138.5 142.6h.1M138.5 149.5h.1M138.5 156.3h.1M138.5 142.6h6.9M138.5 149.5h6.9M138.5 156.3h6.9M153.6 142.6h5.5M153.6 149.5h5.5M153.6 156.3h5.5M159.1 142.6h.1M159.1 149.5h.1M159.1 156.3h.1"/>
<path d="M164.6 142.6h5.5M164.6 149.5h5.5M164.6 156.3h5.5M170.1 142.6h.1M170.1 149.5h.1M170.1 156.3h.1M138.5 163.2h.1M138.5 170.1h.1M138.5 163.2h6.9M138.5 170.1h6.9M153.6 163.2h5.5M153.6 170.1h5.5"/>
<path d="M159.1 163.2h.1M159.1 170.1h.1M164.6 163.2h5.5M164.6 170.1h5.5M170.1 163.2h.1M170.1 170.1h.1"/>
</g>
<g fill="#f0f" stroke="#f0f" stroke-width=".13">
<circle cx="57.6" cy="49.4" r=".24"/>
<circle cx="57.6" cy="48" r=".25"/>
<circle cx="57.6" cy="50.7" r=".25"/>
<circle cx="76.8" cy="50.7" r=".24"/>
<circle cx="170.1" cy="108.3" r=".25"/>
<circle cx="170.1" cy="101.5" r=".25"/>
<circle cx="69.9" cy="113.8" r=".24"/>
<circle cx="64.4" cy="113.8" r=".25"/>
<circle cx="75.4" cy="117.9" r=".24"/>
<circle cx="64.4" cy="98.7" r=".25"/>
<circle cx="170.1" cy="94.6" r=".25"/>
<circle cx="170.1" cy="87.8" r=".25"/>
<circle cx="170.1" cy="80.9" r=".25"/>
<circle cx="170.1" cy="74" r=".25"/>
<circle cx="85" cy="32.9" r=".25"/>
<circle cx="85" cy="41.1" r=".25"/>
<circle cx="170.1" cy="67.2" r=".25"/>
<circle cx="170.1" cy="122" r=".25"/>
<circle cx="170.1" cy="115.2" r=".25"/>
<circle cx="170.1" cy="135.8" r=".25"/>
<circle cx="170.1" cy="128.9" r=".25"/>
<circle cx="170.1" cy="142.6" r=".25"/>
<circle cx="170.1" cy="149.5" r=".25"/>
<circle cx="170.1" cy="163.2" r=".25"/>
<circle cx="170.1" cy="156.3" r=".25"/>
<circle cx="57.6" cy="42.5" r=".24"/>
<circle cx="175.5" cy="60.3" r=".25"/>
<circle cx="170.1" cy="60.3" r=".25"/>
<circle cx="181" cy="60.3" r=".25"/>
<circle cx="175.5" cy="69.9" r=".24"/>
</g>
<g font-size="2.9">
<text x="37" y="14.7">USB</text>
<text x="150.9" y="53.1">LED</text>
<text x="45.3" y="105.3">RST</text>
</g>
<g font-size="1.8">
<text x="214.2" y="191.3">TITLE</text>
<text x="219.5" y="193.7">CCA, AP143, QCA9531 Honeybee, Based 802.11 b/g/n Access point</text>
<text x="218.2" y="200.5">D</text>
<text x="235.5" y="200.2">LD20-Y5935</text>
<text x="262.7" y="205.6">3</text>
<text x="271.3" y="205.6">7</text>
</g>
<g font-size="1.5">
<text x="186.3" y="199.5">QUALCOMM ATHEROS, INC.</text>
<text x="186.3" y="201">1700 TECHNOLOGY DRIVE</text>
<text x="186.3" y="202.6">SAN JOSE, CA 95110</text>
<text x="186.3" y="204.1">U.S.A</text>
</g>
<g font-size="1.2">
<text x="90.5" y="27.2">VDD5_RAW</text>
<text x="74" y="34">0.1UF/10V/0402</text>
<text x="84.7" y="33.3" transform="rotate(-90 84.7 33.3)">2</text>
<text x="91.6" y="33.3" transform="rotate(-90 91.6 33.3)">2</text>
<text x="54.4" y="40.9">8</text>
<text x="84.7" y="37.3" transform="rotate(-90 84.7 37.3)">1</text>
<text x="91.6" y="37.3" transform="rotate(-90 91.6 37.3)">1</text>
<text x="54.4" y="43.6">1</text>
<text x="54.4" y="46.3">3</text>
<text x="54.4" y="45">2</text>
<text x="54.4" y="47.7">4</text>
<text x="54.4" y="42.2">5</text>
<text x="79.5" y="43.9">+/-5%</text>
<text x="79.5" y="45.6">1/20W</text>
<text x="54.4" y="49.1">6</text>
<text x="54.4" y="50.4">7</text>
<text x="68.6" y="53.5">+/-5%</text>
<text x="76.5" y="52.5" transform="rotate(-90 76.5 52.5)">2</text>
<text x="84.7" y="52.5" transform="rotate(-90 84.7 52.5)">2</text>
<text x="68.6" y="55.2">1/20W</text>
<text x="76.5" y="56.5" transform="rotate(-90 76.5 56.5)">1</text>
<text x="84.7" y="56.5" transform="rotate(-90 84.7 56.5)">1</text>
<text x="145.1" y="60">2</text>
<text x="153.2" y="60">1</text>
<text x="160.4" y="61.5">+/-5%</text>
<text x="175.3" y="63.5" transform="rotate(-90 175.3 63.5)">2</text>
<text x="180.7" y="63.5" transform="rotate(-90 180.7 63.5)">2</text>
<text x="183.8" y="60.7">VDD_3P3</text>
<text x="145.1" y="66.9">2</text>
<text x="153.2" y="66.9">1</text>
<text x="160.4" y="68.3">+/-5%</text>
<text x="175.3" y="67.5" transform="rotate(-90 175.3 67.5)">1</text>
<text x="180.7" y="67.5" transform="rotate(-90 180.7 67.5)">1</text>
<text x="145.1" y="73.7">2</text>
<text x="153.2" y="73.7">1</text>
<text x="160.4" y="75.2">+/-5%</text>
<text x="145.1" y="80.6">2</text>
<text x="153.2" y="80.6">1</text>
<text x="160.4" y="82">+/-5%</text>
<text x="163.2" y="83.4">1/16W</text>
<text x="145.1" y="87.5">2</text>
<text x="153.2" y="87.5">1</text>
<text x="160.4" y="88.9">+/-5%</text>
<text x="64.4" y="94.4">VDD_3P3</text>
<text x="145.1" y="94.3">2</text>
<text x="153.2" y="94.3">1</text>
<text x="160.4" y="95.8">+/-5%</text>
<text x="163.2" y="90.3">1/16W</text>
<text x="75.1" y="100.5" transform="rotate(-90 75.1 100.5)">2</text>
<text x="145.1" y="101.2">2</text>
<text x="153.2" y="101.2">1</text>
<text x="163.2" y="97.2">1/16W</text>
<text x="75.1" y="104.5" transform="rotate(-90 75.1 104.5)">1</text>
<text x="160.4" y="102.6">+/-5%</text>
<text x="163.2" y="104">1/16W</text>
<text x="71" y="113.5">2</text>
<text x="77.8" y="113.5">1</text>
<text x="145.1" y="108">2</text>
<text x="153.2" y="108">1</text>
<text x="160.4" y="109.5">+/-5%</text>
<text x="163.2" y="110.9">1/16W</text>
<text x="64.1" y="118.3" transform="rotate(-90 64.1 118.3)">2</text>
<text x="73.7" y="116.8" transform="rotate(-90 73.7 116.8)">4</text>
<text x="75.1" y="116.8" transform="rotate(-90 75.1 116.8)">3</text>
<text x="145.1" y="114.9">2</text>
<text x="153.2" y="114.9">1</text>
<text x="160.4" y="116.3">+/-5%</text>
<text x="163.2" y="117.7">1/16W</text>
<text x="64.1" y="122.3" transform="rotate(-90 64.1 122.3)">1</text>
<text x="145.1" y="121.8">2</text>
<text x="153.2" y="121.8">1</text>
<text x="160.4" y="123.2">+/-5%</text>
<text x="163.2" y="124.6">1/16W</text>
<text x="145.1" y="128.6">2</text>
<text x="153.2" y="128.6">1</text>
<text x="160.4" y="130">+/-5%</text>
<text x="163.2" y="131.4">1/16W</text>
<text x="145.1" y="135.5">2</text>
<text x="153.2" y="135.5">1</text>
<text x="160.4" y="136.9">+/-5%</text>
<text x="145.1" y="142.3">2</text>
<text x="153.2" y="142.3">1</text>
<text x="160.4" y="143.8">+/-5%</text>
<text x="163.2" y="138.3">1/16W</text>
<text x="145.1" y="149.2">2</text>
<text x="153.2" y="149.2">1</text>
<text x="163.2" y="145.2">1/16W</text>
<text x="160.4" y="150.6">+/-5%</text>
<text x="163.2" y="152">1/16W</text>
<text x="145.1" y="156">2</text>
<text x="153.2" y="156">1</text>
<text x="160.4" y="157.5">+/-5%</text>
<text x="163.2" y="158.9">1/16W</text>
<text x="145.1" y="162.9">2</text>
<text x="153.2" y="162.9">1</text>
<text x="160.4" y="164.3">+/-5%</text>
<text x="163.2" y="165.7">1/16W</text>
<text x="145.1" y="169.8">2</text>
<text x="153.2" y="169.8">1</text>
<text x="160.4" y="171.2">+/-5%</text>
<text x="163.2" y="172.6">1/16W</text>
<text x="217.8" y="197.5">SIZE</text>
<text x="227.2" y="197.5">DRAWING NO</text>
<text x="262.6" y="197.4">REV</text>
<text x="264.9" y="200">A</text>
<text x="216.4" y="204.8">SCALE</text>
<text x="222.2" y="204.8">NONE</text>
<text x="255.6" y="204.8">SHEET</text>
<text x="266.2" y="204.9">OF</text>
</g>
<g font-size="1.2" fill="#000080">
<text x="64.4" y="35.4">0R/1206</text>
<text x="65.8" y="31.3">R38</text>
<text x="82.3" y="31.3">0.1uF/0402</text>
<text x="86.4" y="34">C121</text>
<text x="93.3" y="31.3">22uF/C0805</text>
<text x="93.9" y="33.8">C1064</text>
<text x="46.6" y="39.4">J6</text>
<text x="78.7" y="39.5">R30</text>
<text x="79.5" y="42.3">0R/0201</text>
<text x="67.7" y="49.1">R32</text>
<text x="68.6" y="51.9">0R/0201</text>
<text x="78.1" y="53.3">C75</text>
<text x="86.4" y="53.3">C74</text>
<text x="32.5" y="59.8">CONN USB A Type Receptacle Up-Right Single Deck(Thru-Hole) 侧插 90度</text>
<text x="78.1" y="56">NI</text>
<text x="86.4" y="56">NI</text>
<text x="149.5" y="58.7">DS17</text>
<text x="160.4" y="58.7">R12</text>
<text x="145.4" y="61.5">LED</text>
<text x="149.5" y="65.6">DS1</text>
<text x="160.4" y="62.9">330R1/16W</text>
<text x="160.4" y="65.6">R184</text>
<text x="172.8" y="64.2">C4</text>
<text x="178.3" y="64.2">C125</text>
<text x="145.4" y="68.3">LED</text>
<text x="160.4" y="69.7">330R1/16W</text>
<text x="171.4" y="67">10uF</text>
<text x="176.9" y="67">0.1uF</text>
<text x="145.4" y="75.2">LED</text>
<text x="149.5" y="72.4">DS16</text>
<text x="160.4" y="72.4">R11</text>
<text x="160.4" y="76.6">330R1/16W</text>
<text x="145.4" y="82">LED</text>
<text x="149.5" y="79.3">DS11</text>
<text x="160.4" y="79.3">R6</text>
<text x="160.4" y="83.4">1K</text>
<text x="145.4" y="88.9">LED</text>
<text x="149.5" y="86.1">DS9</text>
<text x="160.4" y="86.1">R5</text>
<text x="145.4" y="95.8">LED</text>
<text x="149.5" y="93">DS8</text>
<text x="160.4" y="93">R4</text>
<text x="160.4" y="90.3">1K</text>
<text x="71.3" y="101.3">C51</text>
<text x="149.5" y="99.9">DS7</text>
<text x="160.4" y="97.2">1K</text>
<text x="160.4" y="99.9">R3</text>
<text x="65.8" y="104">1uF/0402/10v</text>
<text x="145.4" y="102.6">LED</text>
<text x="149.5" y="106.7">DS6</text>
<text x="160.4" y="104">1K</text>
<text x="160.4" y="106.7">R2</text>
<text x="57.6" y="110.9">10K/0402</text>
<text x="60.3" y="108.1">R1099</text>
<text x="63.6" y="112">SW PUSHBUTTON RT</text>
<text x="74" y="110.3">SW2</text>
<text x="145.4" y="109.5">LED</text>
<text x="149.5" y="113.6">DS5</text>
<text x="159.1" y="110.9">1K/NI</text>
<text x="160.4" y="113.6">R190</text>
<text x="60.3" y="119.1">C1049</text>
<text x="65.8" y="119.1">R1166</text>
<text x="145.4" y="116.3">LED</text>
<text x="160.4" y="117.7">1K</text>
<text x="54.9" y="121.8">1uF/0402/10v 100K/0402</text>
<text x="145.4" y="123.2">LED</text>
<text x="149.5" y="120.4">DS15</text>
<text x="160.4" y="120.4">R10</text>
<text x="160.4" y="124.6">1K</text>
<text x="145.4" y="130">LED</text>
<text x="149.5" y="127.3">DS4</text>
<text x="160.4" y="127.3">R187</text>
<text x="160.4" y="131.4">1K</text>
<text x="145.4" y="136.9">LED</text>
<text x="149.5" y="134.2">DS3</text>
<text x="160.4" y="134.2">R186</text>
<text x="145.4" y="143.8">LED</text>
<text x="149.5" y="141">DS2</text>
<text x="160.4" y="138.3">1K</text>
<text x="160.4" y="141">R185</text>
<text x="149.5" y="147.9">DS14</text>
<text x="160.4" y="147.9">R9</text>
<text x="160.4" y="145.2">1K</text>
<text x="145.4" y="150.6">LED</text>
<text x="149.5" y="154.7">DS13</text>
<text x="160.4" y="152">1K</text>
<text x="160.4" y="154.7">R8</text>
<text x="145.4" y="157.5">LED</text>
<text x="149.5" y="161.6">DS12</text>
<text x="160.4" y="161.6">R7</text>
<text x="160.4" y="158.9">1K</text>
<text x="145.4" y="164.3">LED</text>
<text x="160.4" y="165.7">1K</text>
<text x="145.4" y="171.2">LED</text>
<text x="149.5" y="168.4">DS10</text>
<text x="160.4" y="168.4">R303</text>
<text x="160.4" y="172.6">1K</text>
</g>
<g font-size="1.2" fill="#004080">
<text x="50" y="41.7">GND</text>
<text x="48.8" y="47.2">DATA+</text>
<text x="49.1" y="45.8">DATA-</text>
<text x="50.2" y="44.5">VCC</text>
<text x="50.2" y="43.1">SHD</text>
<text x="49.4" y="48.6">GND1</text>
<text x="49.4" y="51.3">GND2</text>
<text x="49.5" y="50">SHD1</text>
</g>
<g font-size="1.2" fill="#f00">
<text x="64.7" y="40.7">USB_M</text>
<text x="90.8" y="41.6">USB_DM</text>
<text x="101.5" y="41.4">7</text>
<text x="64.7" y="50.2">USB_P</text>
<text x="90.8" y="51.2">USB_DP</text>
<text x="101.5" y="51.1">7</text>
<text x="131.1" y="60.7">N1</text>
<text x="148.1" y="60.7">7</text>
<text x="128.3" y="67.5">LED_LINK_0</text>
<text x="148.1" y="67.5">7</text>
<text x="128.3" y="74.4">N2</text>
<text x="148.1" y="74.4">7</text>
<text x="128.3" y="81.2">N3</text>
<text x="148.1" y="81.2">7</text>
<text x="128.3" y="88.1">N4</text>
<text x="148.1" y="88.1">7</text>
<text x="125.6" y="95">PCIE_RST_L_OUT</text>
<text x="148.1" y="95">4,7</text>
<text x="128.3" y="101.8">GPIO9</text>
<text x="148.1" y="101.8">4,7</text>
<text x="128.3" y="108.8">GPIO10</text>
<text x="148.1" y="108.7">4,7</text>
<text x="43.9" y="114.1">3,7</text>
<text x="52.2" y="114.1">RST_B</text>
<text x="126.1" y="115.5">LED_LINK_4</text>
<text x="148.1" y="115.5">7</text>
<text x="127.4" y="122.3">RST_B</text>
<text x="148.1" y="122.4">3,7</text>
<text x="126" y="129.1">LED_LINK_3</text>
<text x="149.5" y="129.2">7</text>
<text x="127.1" y="136.1">LED_LINK_2</text>
<text x="149.5" y="136.1">7</text>
<text x="127.1" y="143">LED_LINK_1</text>
<text x="149.5" y="143">7</text>
<text x="128.5" y="149.8">GPIO17</text>
<text x="149.5" y="149.8">6,7</text>
<text x="127.1" y="156.7">GPIO13</text>
<text x="149.5" y="156.7">7</text>
<text x="123" y="163.5">GPIO12_HEADER</text>
<text x="149.5" y="163.5">7</text>
<text x="128.5" y="170.4">N16642404</text>
<text x="149.5" y="170.4">4</text>
</g>
<g font-size="1.1" fill="#00f">
<text x="146.7" y="62.7">GREEN</text>
<text x="146.7" y="69.6">GREEN</text>
<text x="146.7" y="76.4">GREEN</text>
<text x="146.7" y="83.3">GREEN</text>
<text x="146.7" y="90.1">GREEN</text>
<text x="146.7" y="97">GREEN</text>
<text x="146.7" y="103.8">GREEN</text>
<text x="146.7" y="110.7">GREEN</text>
<text x="146.7" y="117.6">GREEN</text>
<text x="146.7" y="124.4">GREEN</text>
<text x="146.7" y="131.3">GREEN</text>
<text x="146.7" y="138.1">GREEN</text>
<text x="146.7" y="145">GREEN</text>
<text x="146.7" y="151.8">GREEN</text>
<text x="146.7" y="158.7">GREEN</text>
<text x="146.7" y="165.6">GREEN</text>
<text x="146.7" y="172.4">GREEN</text>
</g>
<g font-size="1">
<text x="28.8" y="1">5</text>
<text x="83.7" y="1">4</text>
<text x="138.5" y="1">3</text>
<text x="193.4" y="1">2</text>
<text x="248.3" y="1">1</text>
<text x=".3" y="27.9">D</text>
<text x="276" y="27.9">D</text>
<text x=".3" y="79.4">C</text>
<text x="276" y="79.4">C</text>
<text x=".3" y="130.8">B</text>
<text x="276" y="130.8">B</text>
<text x=".3" y="182.2">A</text>
<text x="276" y="182.2">A</text>
<text x="28.8" y="208.1">5</text>
<text x="83.7" y="208.1">4</text>
<text x="138.5" y="208.1">3</text>
<text x="193.4" y="208.1">2</text>
<text x="248.3" y="208.1">1</text>
</g>
</svg>
